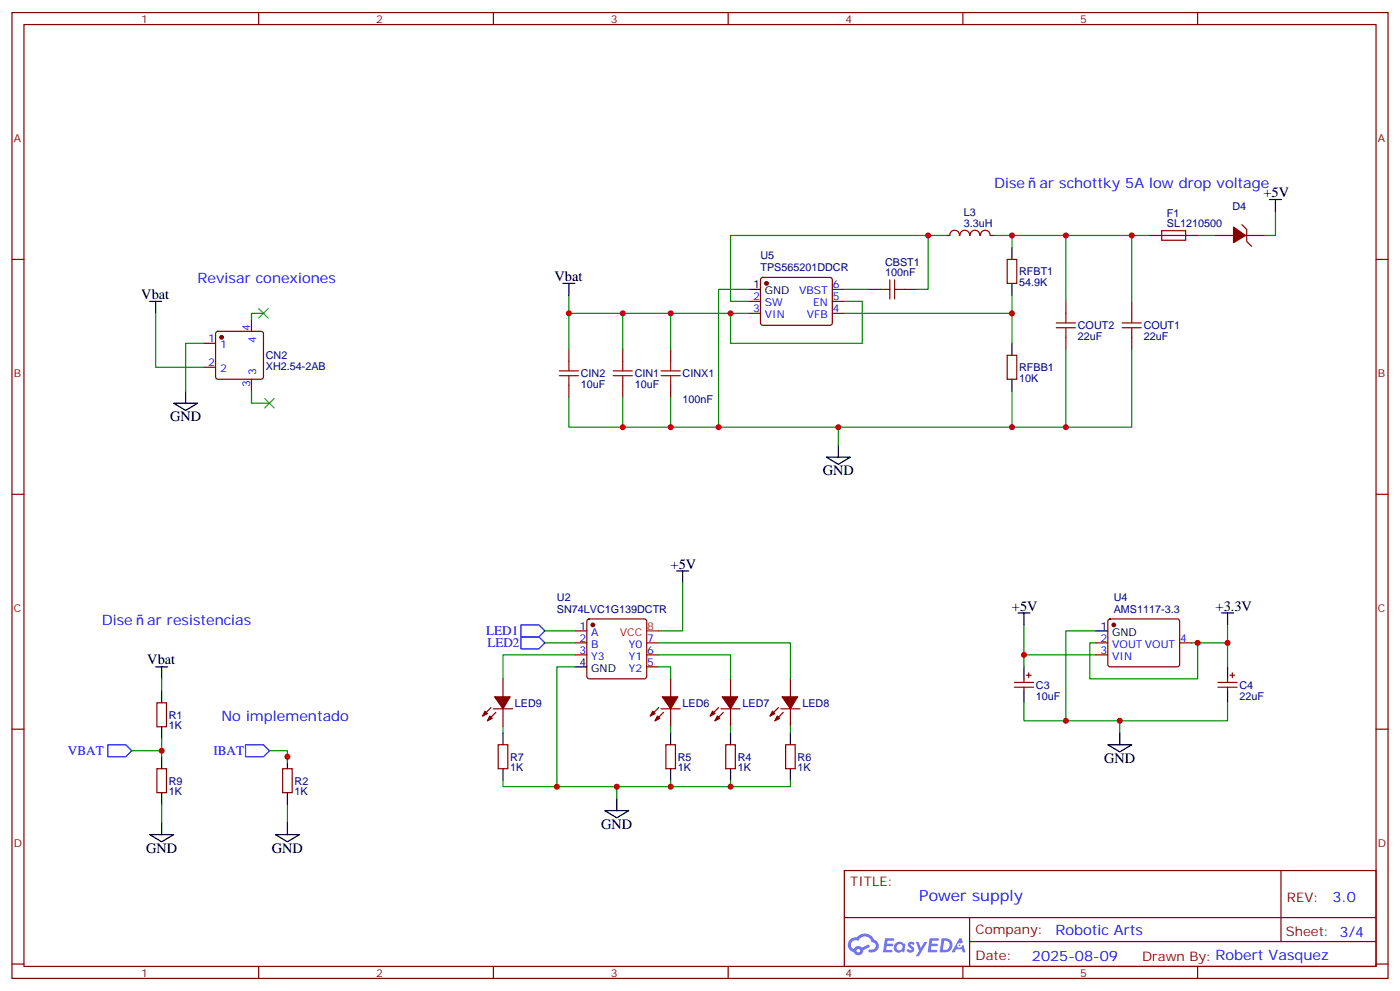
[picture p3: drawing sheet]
<svg xmlns="http://www.w3.org/2000/svg" width="412mm" height="292mm" viewBox="0 0 412 292" stroke-linecap="round" stroke-linejoin="round" font-family="sans-serif">
<g fill="none" stroke="#870000" stroke-width=".35">
<path d="M3.5 3.7h405.4v284.3h-405.4zM7.1 7.2h398.2v277.3h-398.2zM76.2 3.7v3.5M145.3 3.7v3.5M214.5 3.7v3.5M283.6 3.7v3.5M352.8 3.7v3.5M3.5 76.4h3.6M405.3 76.4h3.6M3.5 145.5h3.6M405.3 145.5h3.6M3.5 214.7h3.6"/>
<path d="M405.3 214.7h3.6M248.7 256.3h156.6v28.2h-156.6zM377.3 256.3v20.9M248.7 270.1h156.5M285.6 277.2h119.6M285.6 270.1v14.2M3.5 283.8h3.6M76.2 284.5v3.5M145.3 284.5v3.5M214.5 284.5v3.5M283.6 284.5v3.5M352.8 284.5v3.5"/>
<path d="M405.3 283.8h3.6"/>
</g>
<g fill="#5487ff">
<path d="M267.7 277.5a1.22 1.22 0 0 1 1.7 .2l-.4 .6a.47 .47 0 0 0-.3-.4 .47 .47 0 0 0-.5 .2l.1 .2a1.14 1.14 0 0 1 .8 1.8 1.14 1.14 0 0 1-1.9 0l-.2-.2 .5-.6 .7 .5a.29 .29 0 0 0 .3-.3 .29 .29 0 0 0-.2-.3 1.04 1.04 0 0 1-.6-1.7z"/>
<path d="M260.7 276.2h2.4l.3 .2-.2 .5-1.8 .1-.1 .8h1.5l.3 .4-.3 .4h-1.6l-.2 1.1h1.7l.2 .3-.2 .3-2.6 .1z"/>
<path d="M273.8 276.2h2.4l.3 .2-.1 .5-1.8 .1-.2 .8h1.6l.3 .4-.4 .4-1.6-.1-.1 1.1 1.7 .1 .2 .3-.2 .3-2.6 .1z"/>
<path d="M282.6 276.2h.7l.3 1.3-.6 .3a.69 .69 0 0 0-1 .3 .69 .69 0 0 0 .4 .9 .69 .69 0 0 0 .9-.6l.5-.2 .6 2.2h-.8l-.2-.9h-1.8l-.5 .9h-.8z"/>
<path d="M269.8 277.3h.8l.6 1.8 1.1-1.8h.9l-2.6 4.2h-.8l.9-1.5z"/>
<path d="M277.4 276.2l-.6 4.2h1.3a2.11 2.11 0 0 0 2.5-2.1 2.11 2.11 0 0 0-2.5-2.1zM278.1 277a1.39 1.39 0 0 1 1.7 1.4 1.39 1.39 0 0 1-1.8 1.2h-.3z"/>
<path d="M263.7 277.8a1.54 1.54 0 0 0-.1 2.2 1.54 1.54 0 0 0 2.2 .1l.6 .3 .3-2.3-.2-.3h-.4a1.49 1.49 0 0 0-2.4 0zM264 278.8a.94 .94 0 0 1 1.8 0 .94 .94 0 0 1-1.8 0z"/>
<path d="M250.4 276.6a2.18 2.18 0 0 0 1.1 3.7 1.44 1.44 0 0 0 1.6 .9 1.44 1.44 0 0 0 1.2-1.4l2-1.1-.5-.7-1.9 1a1.47 1.47 0 0 0-2.4 .4 1.39 1.39 0 0 1-.7-1.9 1.39 1.39 0 0 1 2-.5 2.12 2.12 0 0 1 2.2-1.3 2.12 2.12 0 0 1 1.9 1.7 1.14 1.14 0 0 1 1.1 1.4 1.14 1.14 0 0 1-1.7 .7 .43 .43 0 0 0-.5 .4 .43 .43 0 0 0 .4 .5 1.98 1.98 0 0 0 2.5-1.2 1.98 1.98 0 0 0-1.2-2.6 3.1 3.1 0 0 0-5.3-.6l-.9 .1zM252.3 279.9a.55 .55 0 0 1 1.1 0 .55 .55 0 0 1-1.1 0z"/>
<circle cx="282.6" cy="278.3" r=".26"/>
</g>
<g fill="none" stroke="#008700" stroke-width=".35">
<path d="M273.4 69.3h5.3M292.8 69.3h5.3v3.5M298.1 69.3h15.9v19.4M314 69.3h19.4v19.4M333.4 69.3h5.3M352.8 69.3h5.3M375.7 62.3v7h-3.5M45.9 92.3v15.8h14.1M77.6 92.3h-3.5v1.7M167.6 87v5.3M183.4 92.3v10.5M197.6 92.3h-30v10.5"/>
<path d="M220.5 92.3h-22.9v10.5M220.5 85.2h-8.8v40.6h-14.1M248.7 88.7h5.3v12.4h-38.8v-8.8M248.7 85.2h7.1M269.9 85.2h3.5v-15.9h-58.2v19.4h5.3M298.1 87v5.3h-49.4M298.1 92.3v8.8M60 101.1h-5.3v14.1M74.1 115.2v3.5h5.3M167.6 116.9v8.9h30v-8.9M183.4 116.9v8.9M298.1 115.2v10.6h-86.4"/>
<path d="M314 102.8v23h-15.9M333.4 102.8v23h-19.4M246.9 125.8v5.3M201.1 171.6v14.1h-7.1M47.6 199.8v3.6M160.5 185.7h8.8M160.5 189.3h8.8M169.3 192.8h-21.1v7M169.3 196.3h-5.3v35.3M194 196.3h3.6v3.5M194 192.8h21.2v7M194 189.3h38.8v10.5"/>
<path d="M301.6 184v8.8M322.8 189.3h-1.8v10.5h31.8v-10.5M322.8 192.8h-21.2v3.5M322.8 185.7h-8.8v26.5h47.6v-5.3M351 189.3h10.6v7M361.6 184v5.3M47.6 217.5v5.3M148.2 214v1.7M197.6 214v1.7M215.2 214v1.7M232.8 214v1.7M301.6 206.9v5.3h12.4"/>
<path d="M329.8 212.2v3.5M38.8 221h8.8M47.6 236.9v5.3M79.4 221h5.3v3.5M84.7 236.9v5.3M148.2 229.8v1.8h49.4M181.7 231.6v3.5M197.6 229.8v1.8h17.6M215.2 229.8v1.8h17.6v-1.8"/>
</g>
<g fill="none" stroke="#870000" stroke-width=".35">
<path d="M282.6 69.3a1.41 1.41 0 0 0-1.4-1.5 1.41 1.41 0 0 0-1.4 1.5h-1.1M282.8 69.3a1.41 1.41 0 0 1 1.4-1.5 1.41 1.41 0 0 1 1.4 1.5M285.8 69.3a1.41 1.41 0 0 1 1.4-1.5 1.41 1.41 0 0 1 1.4 1.5M288.8 69.3a1.41 1.41 0 0 1 1.4-1.5 1.41 1.41 0 0 1 1.4 1.5M291.7 69.3h1.1M296.7 76.4h2.8v7h-2.8zM338.7 69.3h14.1M358.1 69.3h5.3M365.8 66.1l1.4 1.5v3.5l1.5 1.4M366.9 69.3h5.3M63.7 97.7l.5-.2h12.7l.5 .2 .2 .5v12.7l-.2 .5-.5 .3h-12.7l-.5-.3-.2-.5v-12.7zM74.1 94v3.5"/>
<path d="M220.5 88.7h3.5M220.5 92.3h3.5M224.2 81.9l.5-.2h20l.5 .7-.1 12.9-.6 .5-20.1-.1-.4-.6v-12.7zM245.2 88.7h3.5M245.2 92.3h3.5M245.2 85.2h3.5M255.8 85.2h3.5M266.3 85.2h3.6M314 88.7v3.6M314 99.3v3.5M333.4 88.7v3.6M333.4 99.3v3.5"/>
<path d="M60 101.1h3.5M60 108.1h3.5M74.1 111.7v3.5M167.6 102.8v3.6M167.6 113.4v3.5M183.4 102.8v3.6M183.4 113.4v3.5M197.6 102.8v3.6M197.6 113.4v3.5M296.7 104.6h2.8v7.1h-2.8zM148.2 199.8v5.3M169.3 189.3h3.6"/>
<path d="M169.3 192.8h3.6M169.3 185.7h3.6M173.1 182.4l.5-.2h16.2l.5 .2 .2 .5v16.2l-.2 .5-.5 .2h-16.2l-.5-.2-.2-.5v-16.2zM190.5 189.3h3.5M190.5 192.8h3.5M190.5 196.3h3.5M197.6 199.8v5.3M215.2 199.8v5.3M232.8 199.8v5.3M301.6 199.8v1.1M302.3 198.8h1.4M303 198.1v1.4"/>
<path d="M322.8 189.3h3.5M322.8 192.8h3.5M326.6 182.4l.4-.2 20.1 .1 .4 .6-.1 13-.6 .4h-20l-.5-.7v-12.7zM347.5 189.3h3.5M361.6 199.8v1.1M362.3 198.8h1.4M363 198.1v1.4M46.2 206.9h2.8v7.1h-2.8zM144.6 208.3l-2.4 2.5M145.3 208.7h5.7M146 209.7l-2.4 2.5M146.8 219.3h2.8v7h-2.8z"/>
<path d="M148.2 208.7v5.3M194 208.3l-2.4 2.5M194.7 208.7h5.7M195.4 209.7l-2.4 2.5M196.1 219.3h2.9v7h-2.9zM197.6 208.7v5.3M211.7 208.3l-2.5 2.5M212.4 208.7h5.6M213.1 209.7l-2.5 2.5M213.8 219.3h2.8v7h-2.8zM215.2 208.7v5.3M229.3 208.3l-2.5 2.5"/>
<path d="M230 208.7h5.7M230.7 209.7l-2.5 2.5M231.4 219.3h2.8v7h-2.8zM232.8 208.7v5.3M298.8 200.9h5.6M298.8 202.3h5.6M301.6 202.3v1.1M358.8 200.9h5.6M358.8 202.3h5.6M361.6 202.3v1.1M46.2 226.3h2.8v7.1h-2.8zM83.3 226.3h2.8v7.1h-2.8z"/>
</g>
<g fill="#870000" stroke="#870000" stroke-width=".35">
<path d="M363.4 66.9l3.5 2.4-3.5 2.1z"/>
<path d="M193.7 210.8l.7 .7-1.4 .7z"/>
<path d="M192.3 209.4l.7 .7-1.4 .7z"/>
<path d="M195.1 205.1h4.6l-2.1 3.6z"/>
<path d="M211.3 210.8l.7 .7-1.4 .7z"/>
<path d="M209.9 209.4l.7 .7-1.4 .7z"/>
<path d="M212.7 205.1h4.6l-2.1 3.6z"/>
<path d="M229 210.8l.7 .7-1.5 .7z"/>
<path d="M227.5 209.4l.7 .7-1.4 .7z"/>
<path d="M230.4 205.1h4.5l-2.1 3.6z"/>
<path d="M144.3 210.8l.7 .7-1.4 .7z"/>
<path d="M142.9 209.4l.7 .7-1.4 .7z"/>
<path d="M145.7 205.1h4.6l-2.1 3.6z"/>
<circle cx="225.8" cy="83.4" r=".53"/>
<circle cx="328.1" cy="184" r=".53"/>
<circle cx="65.3" cy="99.3" r=".53"/>
<circle cx="174.6" cy="184" r=".53"/>
</g>
<g fill="none" stroke="#a10000" stroke-width=".35">
<path d="M342.2 67.9h7v2.8h-7zM259.3 85.2h2.8M262.1 82.4v5.6M263.5 85.2h2.8M263.5 82.4v5.6M311.1 95.1h5.7M311.1 96.5h5.7M314 92.3v2.8M314 96.5v2.8M330.6 95.1h5.6M330.6 96.5h5.6M333.4 92.3v2.8"/>
<path d="M333.4 96.5v2.8M164.7 110.6h5.7M164.7 109.2h5.7M167.6 106.4v2.8M167.6 110.6v2.8M180.6 110.6h5.7M180.6 109.2h5.7M183.4 106.4v2.8M183.4 110.6v2.8M194.7 110.6h5.7M194.7 109.2h5.7M197.6 106.4v2.8"/>
<path d="M197.6 110.6v2.8"/>
</g>
<g fill="none" stroke="#000" stroke-width=".35">
<path d="M373.9 58.7h3.6M375.7 58.7v3.6M298.1 72.8v3.6M44.1 88.7h3.5M45.9 88.7v3.6M165.8 83.4h3.5M167.6 83.4v3.6M220.5 85.2h3.5M298.1 83.4v3.6M51.2 118.7h7l-3.5 2.1zM54.7 115.2v3.5M298.1 101.1v3.5"/>
<path d="M298.1 111.7v3.5M243.4 134.6h7.1l-3.6 2.1zM246.9 131.1v3.5M199.3 168.1h3.5M201.1 168.1v3.5M45.9 196.3h3.5M47.6 196.3v3.5M169.3 196.3h3.6M299.9 180.4h3.5M301.6 180.4v3.6M301.6 196.3v3.5M322.8 185.7h3.5"/>
<path d="M359.8 180.4h3.6M361.6 180.4v3.6M361.6 196.3v3.5M47.6 203.4v3.5M47.6 214v3.5M148.2 215.7v3.6M197.6 215.7v3.6M215.2 215.7v3.6M232.8 215.7v3.6M301.6 203.4v3.5M326.3 219.3h7.1l-3.6 2.1zM329.8 215.7v3.6"/>
<path d="M361.6 203.4v3.5M47.6 222.8v3.5M47.6 233.4v3.5M84.7 222.8v3.5M84.7 233.4v3.5M148.2 226.3v3.5M178.2 238.7h7l-3.5 2.1zM181.7 235.1v3.6M197.6 226.3v3.5M215.2 226.3v3.5M232.8 226.3v3.5M44.1 245.7h7.1l-3.6 2.1z"/>
<path d="M47.6 242.2v3.5M81.1 245.7h7.1l-3.5 2.1zM84.7 242.2v3.5"/>
</g>
<path d="M153.5 184h5.2l1.8 1.7-1.8 1.8h-5.2zM153.5 187.5h5.2l1.8 1.8-1.8 1.7h-5.2zM31.7 219.3h5.3l1.8 1.7-1.8 1.8h-5.3zM72.3 219.3h5.3l1.8 1.7-1.8 1.8h-5.3z" fill="none" stroke="#00f" stroke-width=".35"/>
<path d="M76.2 90.8l2.8 2.9M79 90.8l-2.8 2.9M78 117.3l2.8 2.8M80.8 117.3l-2.8 2.8" fill="none" stroke="#3c3" stroke-width=".35"/>
<path d="M190.5 185.7h3.5" fill="none" stroke="#f00" stroke-width=".35"/>
<g fill="#c00">
<circle cx="333.4" cy="69.3" r=".88"/>
<circle cx="167.6" cy="92.3" r=".88"/>
<circle cx="314" cy="125.8" r=".88"/>
<circle cx="314" cy="69.3" r=".88"/>
<circle cx="197.6" cy="92.3" r=".88"/>
<circle cx="197.6" cy="125.8" r=".88"/>
<circle cx="273.4" cy="69.3" r=".88"/>
<circle cx="211.7" cy="125.8" r=".88"/>
<circle cx="215.2" cy="92.3" r=".88"/>
<circle cx="298.1" cy="69.3" r=".88"/>
<circle cx="298.1" cy="92.3" r=".88"/>
<circle cx="298.1" cy="125.8" r=".88"/>
<circle cx="246.9" cy="125.8" r=".88"/>
<circle cx="183.4" cy="92.3" r=".88"/>
<circle cx="183.4" cy="125.8" r=".88"/>
<circle cx="329.8" cy="212.2" r=".88"/>
<circle cx="314" cy="212.2" r=".88"/>
<circle cx="361.6" cy="189.3" r=".88"/>
<circle cx="301.6" cy="192.8" r=".88"/>
<circle cx="352.8" cy="189.3" r=".88"/>
<circle cx="47.6" cy="221" r=".88"/>
<circle cx="84.7" cy="222.8" r=".88"/>
<circle cx="215.2" cy="231.6" r=".88"/>
<circle cx="197.6" cy="231.6" r=".88"/>
<circle cx="181.7" cy="231.6" r=".88"/>
<circle cx="164" cy="231.6" r=".88"/>
</g>
<text font-size="4.6" fill="#00f" x="270.8" y="265.3">Power supply</text>
<g font-size="4.2" fill="#00f">
<text x="292.8" y="55.2">Dise</text>
<text x="306.2" y="55.2">ar schottky 5A low drop voltage</text>
<text x="58.2" y="83.4">Revisar conexiones</text>
<text x="30" y="184">Dise</text>
<text x="43.4" y="184">ar resistencias</text>
<text x="65.3" y="212.2">No implementado</text>
<text x="392.5" y="265.6">3.0</text>
<text x="310.9" y="275.1">Robotic Arts</text>
<text x="304" y="282.9">2025-08-09</text>
</g>
<g font-size="4.2">
<text x="372.2" y="58">+5V</text>
<text x="163.3" y="82.7">Vbat</text>
<text x="41.6" y="88">Vbat</text>
<text x="50.1" y="124">GND</text>
<text x="242.4" y="139.9">GND</text>
<text x="197.6" y="167.4">+5V</text>
<text x="298.1" y="179.7">+5V</text>
<text x="358.1" y="179.7">+3.3V</text>
<text x="43.4" y="195.6">Vbat</text>
<text x="325.3" y="224.5">GND</text>
<text x="177.1" y="243.9">GND</text>
<text x="43" y="251">GND</text>
<text x="80.1" y="251">GND</text>
</g>
<g font-size="3.9" fill="#00f">
<text x="143.2" y="186.9">LED1</text>
<text x="143.6" y="190.5">LED2</text>
<text x="20" y="222.3">VBAT</text>
<text x="62.9" y="222.3">IBAT</text>
</g>
<g font-size="3.9" fill="#800">
<text x="250.5" y="260.9">TITLE:</text>
<text x="379.1" y="265.6">REV:</text>
<text x="287.4" y="275.1">Company:</text>
<text x="378.7" y="275.7">Sheet: 3/4</text>
<text x="287.4" y="282.8">Date:</text>
<text x="336.4" y="282.8">Drawn By: Robert Vasquez</text>
</g>
<g font-size="3.2" fill="#800">
<text x="41.6" y="6.7">1</text>
<text x="110.8" y="6.7">2</text>
<text x="179.9" y="6.7">3</text>
<text x="249.1" y="6.7">4</text>
<text x="318.2" y="6.7">5</text>
<text x="4.1" y="41.8">A</text>
<text x="405.9" y="41.8">A</text>
<text x="4.1" y="110.9">B</text>
<text x="405.9" y="110.9">B</text>
<text x="4.1" y="180.1">C</text>
<text x="405.9" y="180.1">C</text>
<text x="4.1" y="249.2">D</text>
<text x="405.9" y="249.2">D</text>
<text x="41.6" y="287.5">1</text>
<text x="110.8" y="287.5">2</text>
<text x="179.9" y="287.5">3</text>
<text x="249.1" y="287.5">4</text>
<text x="318.2" y="287.5">5</text>
</g>
<g font-size="3.2" fill="#000080">
<text x="283.9" y="63.7">L3</text>
<text x="343.7" y="63.8">F1</text>
<text x="363" y="61.9">D4</text>
<text x="283.9" y="66.7">3.3uH</text>
<text x="343.7" y="66.9">SL1210500</text>
<text x="224" y="76.4">U5</text>
<text x="224" y="79.9">TPS565201DDCR</text>
<text x="260.7" y="81.3">100nF</text>
<text x="260.7" y="78.2">CBST1</text>
<text x="300.2" y="81">RFBT1</text>
<text x="300.2" y="84.2">54.9K</text>
<text x="317.5" y="100.1">22uF</text>
<text x="317.5" y="97">COUT2</text>
<text x="336.9" y="100.1">22uF</text>
<text x="336.9" y="97">COUT1</text>
<text x="78.3" y="105.7">CN2</text>
<text x="78.3" y="109">XH2.54-2AB</text>
<text x="171.1" y="111.1">CIN2</text>
<text x="187" y="111.1">CIN1</text>
<text x="201.1" y="111.1">CINX1</text>
<text x="300.2" y="112.4">10K</text>
<text x="300.2" y="109.3">RFBB1</text>
<text x="171.1" y="114.2">10uF</text>
<text x="187" y="114.2">10uF</text>
<text x="201.1" y="118.7">100nF</text>
<text x="164" y="176.9">U2</text>
<text x="328.1" y="176.9">U4</text>
<text x="164" y="180.4">SN74LVC1G139DCTR</text>
<text x="328.1" y="180.4">AMS1117-3.3</text>
<text x="305.2" y="202.8">C3</text>
<text x="365.1" y="202.8">C4</text>
<text x="151.7" y="208">LED9</text>
<text x="201.1" y="208">LED6</text>
<text x="218.7" y="208">LED7</text>
<text x="236.4" y="208">LED8</text>
<text x="305.2" y="206">10uF</text>
<text x="365.1" y="206">22uF</text>
<text x="49.7" y="214.7">1K</text>
<text x="49.7" y="211.6">R1</text>
<text x="150.3" y="227.1">1K</text>
<text x="150.3" y="224">R7</text>
<text x="199.7" y="227.1">1K</text>
<text x="199.7" y="224">R5</text>
<text x="217.3" y="227.1">1K</text>
<text x="217.3" y="224">R4</text>
<text x="234.9" y="227.1">1K</text>
<text x="235" y="224">R6</text>
<text x="49.7" y="231">R9</text>
<text x="86.8" y="231">R2</text>
<text x="49.7" y="234.1">1K</text>
<text x="86.8" y="234.1">1K</text>
</g>
<g font-size="3.2">
<text x="221.8" y="84.8">1</text>
<text x="225.3" y="86.6">GND</text>
<text x="324.1" y="185.4">1</text>
<text x="327.6" y="187.1">GND</text>
<text x="170.7" y="196">4</text>
<text x="174.2" y="197.7">GND</text>
</g>
<g font-size="3.2" fill="#00f">
<text x="221.8" y="88.4">2</text>
<text x="235.4" y="86.6">VBST</text>
<text x="245.4" y="88.4">5</text>
<text x="245.4" y="84.8">6</text>
<text x="221.8" y="91.9">3</text>
<text x="225.3" y="90.1">SW</text>
<text x="225.3" y="93.7">VIN</text>
<text x="237.7" y="93.7">VFB</text>
<text x="239.5" y="90.1">EN</text>
<text x="245.4" y="91.9">4</text>
<text x="61.3" y="100.7">1</text>
<text x="73.7" y="97.4" transform="rotate(-90 73.7 97.4)">4</text>
<text x="75.5" y="100.9" transform="rotate(-90 75.5 100.9)">4</text>
<text x="61.3" y="107.8">2</text>
<text x="64.8" y="102.5">1</text>
<text x="64.8" y="109.5">2</text>
<text x="73.7" y="113.8" transform="rotate(-90 73.7 113.8)">3</text>
<text x="75.5" y="110.3" transform="rotate(-90 75.5 110.3)">3</text>
<text x="170.7" y="185.4">1</text>
<text x="170.7" y="188.9">2</text>
<text x="174.2" y="187.1">A</text>
<text x="174.2" y="190.7">B</text>
<text x="185.2" y="190.7">Y0</text>
<text x="190.7" y="188.9">7</text>
<text x="324.1" y="188.9">2</text>
<text x="327.6" y="190.7">VOUT VOUT</text>
<text x="347.7" y="188.9">4</text>
<text x="170.7" y="192.4">3</text>
<text x="174.2" y="194.2">Y3</text>
<text x="185.2" y="197.7">Y2</text>
<text x="185.2" y="194.2">Y1</text>
<text x="190.7" y="196">5</text>
<text x="190.7" y="192.4">6</text>
<text x="324.1" y="192.4">3</text>
<text x="327.6" y="194.2">VIN</text>
</g>
<g font-size="3.2" fill="#f00">
<text x="190.7" y="185.4">8</text>
<text x="182.6" y="187.1">VCC</text>
</g>
</svg>
